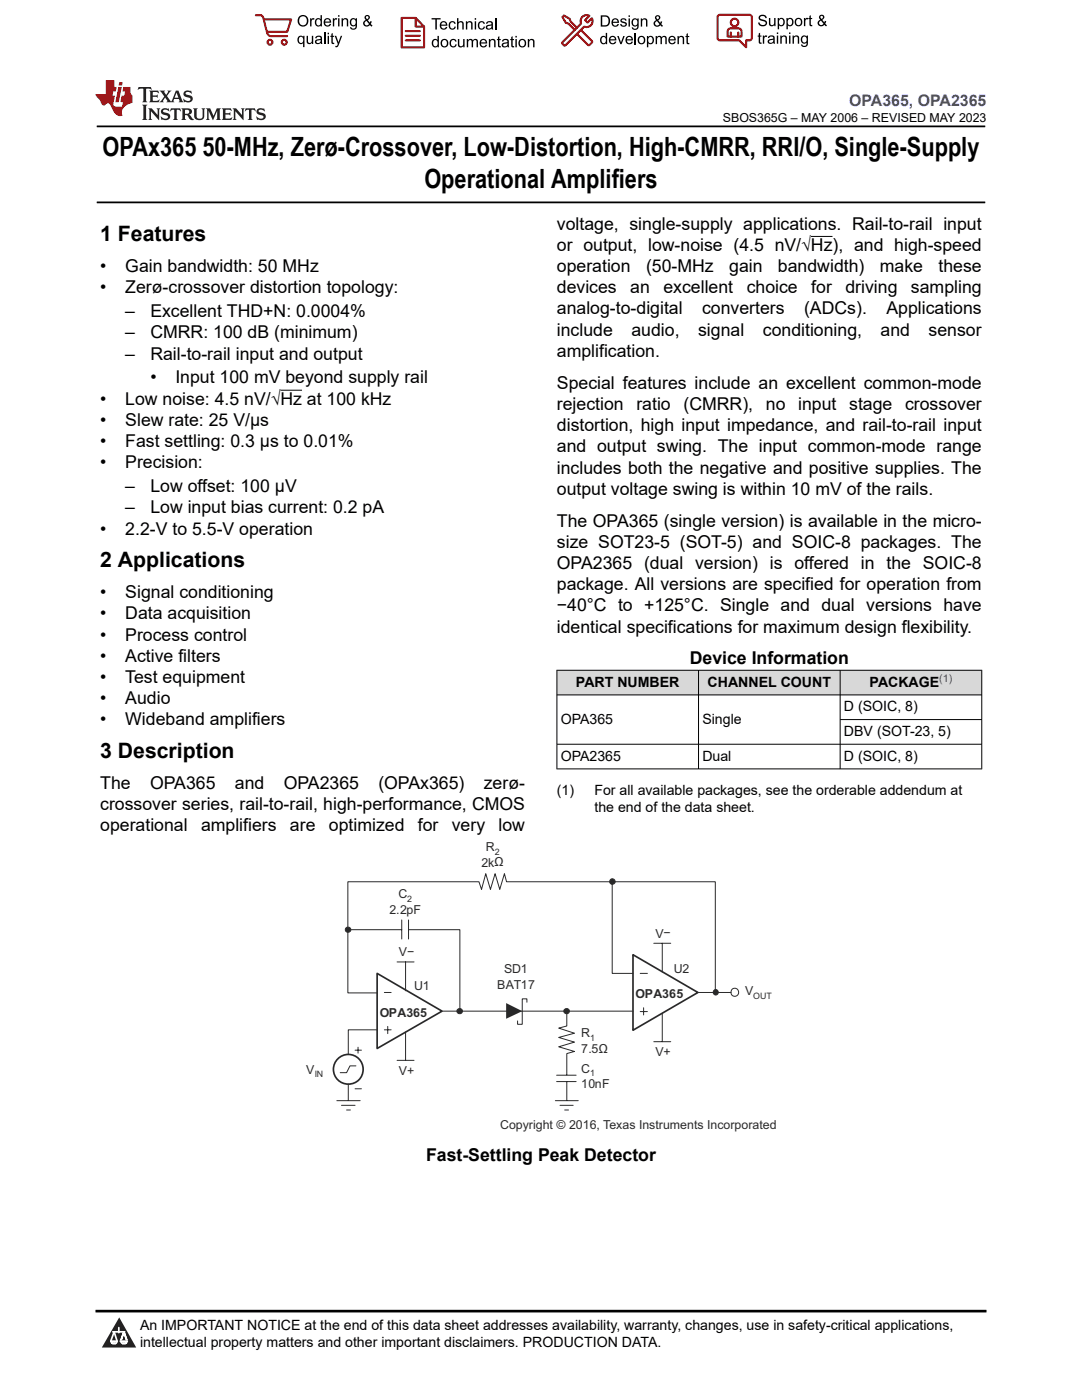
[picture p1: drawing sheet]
<svg xmlns="http://www.w3.org/2000/svg" width="216mm" height="279mm" viewBox="0 0 216 279" stroke-linecap="round" stroke-linejoin="round" font-family="sans-serif">
<path d="M19.3 25.2h177.3M19.3 40.4h177.3" fill="none" stroke="#000" stroke-width=".35"/>
<path d="M161.8 47.2h4.3M56 77.9h4.3" fill="none" stroke="#000" stroke-width=".2"/>
<g fill="#d8d8d8">
<path d="M111.1 133.8h84.8v4.9h-84.8z" fill-rule="evenodd"/>
<path d="M111.2 133.8h28.1v4.8h-28.1z" fill-rule="evenodd"/>
<path d="M139.4 133.8h28.2v4.8h-28.2z" fill-rule="evenodd"/>
<path d="M167.7 133.8h28.1v4.8h-28.1z" fill-rule="evenodd"/>
</g>
<path d="M111.1 133.8h84.9M111.1 138.7h84.9M111.1 133.7v19.8M139.4 133.7v19.8M167.6 133.7v19.8M195.9 133.7v19.8M111.1 148.5h84.9M111.1 153.4h84.9M167.6 143.6h28.4" fill="none" stroke="#000" stroke-width=".2"/>
<g fill="none" stroke="#2b292a" stroke-width=".2">
<path d="M79.2 192h3.4M80.9 192v5.7M130.5 188.2h3.3M132.1 188.2v5.8M142.7 198.1v-22.1h-41.6l-.4-1.6-1 3.1-.9-3.1-.9 3.1-1-3.1-.8 3.1-.5-1.5h-26.2v22.2h5.9M67.2 219.7h4.7M69.5 216.4v3.2M79.2 211.6h3.4M80.9 205.9v5.7M110.8 219.7h4.6M111.1 215.9h3.9M111.1 214.6h3.9"/>
<path d="M113.1 201.7v3.1l-1.6 .4 3.1 1-3.1 .8 3.1 1-3.1 .9 3.1 .9-1.5 .5v4.2M113.1 215.9v3.7M130.5 207.9h3.3M132.1 202.2v5.7M68.1 220.6h2.8M69.2 221.5h.7M111.7 220.6h2.7M112.7 221.5h.7"/>
<circle cx="146.6" cy="198" r=".8"/>
</g>
<circle cx="142.8" cy="198" r=".53" fill="#2b292a"/>
<circle cx="142.8" cy="198" r=".53" fill="none" stroke="#2b292a" stroke-width=".2"/>
<circle cx="122.2" cy="175.9" r=".55" fill="#2b292a"/>
<circle cx="122.2" cy="175.9" r=".55" fill="none" stroke="#2b292a" stroke-width=".2"/>
<circle cx="69.5" cy="185.6" r=".54" fill="#2b292a"/>
<circle cx="69.5" cy="185.6" r=".54" fill="none" stroke="#2b292a" stroke-width=".2"/>
<circle cx="113.1" cy="201.8" r=".54" fill="#2b292a"/>
<circle cx="113.1" cy="201.8" r=".54" fill="none" stroke="#2b292a" stroke-width=".2"/>
<circle cx="91.7" cy="201.8" r=".54" fill="#2b292a"/>
<g fill="none" stroke="#2b292a" stroke-width=".2">
<path d="M69.4 185.5h10.8M80.2 183.6v3.8M81.5 185.5h10.3v16.3M81.5 183.6v3.8M105.1 200v-.7h-.9v5.1h-.9v-.7"/>
<circle cx="91.7" cy="201.8" r=".54"/>
</g>
<path d="M101 200.2l3.2 1.6-3.2 1.5z" fill="#2b292a"/>
<g fill="none" stroke="#2b292a" stroke-width=".2">
<path d="M122.2 176v18.3h4.1M76.7 198.1h1.3M127.7 194.3h1.5M139.2 198.1h6.7M70.9 209.6h1.2M70.9 217.3h1.2M71 212.7h-1.2l-.6 1.4h-1.3M71.4 209v1.2M75.3 205.5h-5.8v4.9M76.7 205.5h1.3M77.4 204.8v1.5M88.3 201.8h38"/>
<path d="M127.7 201.9h1.5M128.4 201.1v1.5"/>
</g>
<g fill="none" stroke="#2b292a" stroke-width=".34">
<path d="M75.3 194.3l12.9 7.5-12.9 7.4zM126.3 190.5l13 7.6-13 7.5z"/>
<circle cx="69.5" cy="213.4" r="2.96"/>
</g>
<path d="M0 0h215.9v23.8h-215.9z" fill-rule="evenodd" fill="#fff"/>
<path d="M27.7 17.4l-.2 .6 .5-.3h.6v.1v2.2l-.2 .4h1l-.2-.4v-2.2v-.1h.5l.5 .3-.1-.6zM29.8 18.1l.2 .4v1.5l-.2 .4h1.9l.1-.6a1.08 1.08 0 0 1-1.3 .2v-.7h.6l.4 .2v-.6l-.4 .2h-.6v-.6l.2-.1a1 1 0 0 1 1 .2l-.1-.5zM31.8 18.1l1 1.1-1 1.2h.9l-.2-.2 .4-.7 .5 .7-.2 .2h1.6l-.2-.2 .1-.4h1l.1 .4-.1 .2h.9l-.2-.3-.8-2h-.5l-1 2.2-.8-1.1 .9-1.1h-.8l.2 .2-.5 .7-.3-.7 .1-.2zM35.2 18.5l.4 1h-.8zM36.8 18.2a.65 .65 0 0 0-.2 .7 .65 .65 0 0 0 .6 .5l.7 .2 .1 .2a.79 .79 0 0 1-.7 .4 .79 .79 0 0 1-.7-.5l.1 .7 .2-.1a.93 .93 0 0 0 1.1 .1 .93 .93 0 0 0 .4-1 1.46 1.46 0 0 0-1.2-.6l-.1-.3a1.09 1.09 0 0 1 1.2 .2l-.2-.6-.1 .1-.6-.2zM28.4 20.9l.2 .4v2.3l-.2 .3h1l-.2-.3v-2.3l.2-.4zM29.6 21.6l.2 .4v1.6l-.2 .3h.8l-.3-.3v-1.4l1.7 1.8v-2l.2-.4h-.8l.2 .2 .1 1.1-1.2-1.3zM32.3 21.8a.65 .65 0 0 0-.2 .7 .65 .65 0 0 0 .7 .4l.6 .2 .1 .2a.79 .79 0 0 1-.7 .4 .79 .79 0 0 1-.7-.5l.1 .7 .2-.1a.93 .93 0 0 0 1.1 .1 .93 .93 0 0 0 .4-.9 1.46 1.46 0 0 0-1.2-.6l-.1-.4a1.09 1.09 0 0 1 1.2 .2l-.2-.6-.1 .1-.6-.1zM34.1 21.6l-.1 .7a.63 .63 0 0 1 .7-.4l.1 1.7-.3 .3h1l-.2-.3v-1.7a.66 .66 0 0 1 .8 .4l-.1-.7zM36.2 21.6l.2 .4v1.6l-.2 .3h.9l-.2-.2v-.7h.5l.1 .2a.79 .79 0 0 0 1.2 .6l-1-.9a.61 .61 0 0 0 .6-.6 .61 .61 0 0 0-.5-.6zM36.9 21.9h.2a.47 .47 0 0 1 .5 .1 .47 .47 0 0 1 .1 .5l-.2 .2h-.6zM38.5 21.6l.2 .2a2.27 2.27 0 0 0 .4 2 1.04 1.04 0 0 0 1.7-.7v-1.3l.2-.2h-.8l.2 .4v1.1a.6 .6 0 0 1-.6 .6 .6 .6 0 0 1-.6-.6v-1.1l.3-.4zM41.1 21.6l.2 .4v1.6l-.2 .3h.7l-.2-.3v-1.5l.9 1.9 .8-1.9v1.5l-.2 .3h1l-.3-.3v-1.6l.3-.4h-.8l-.7 1.5-.7-1.5zM44.3 21.6l.2 .4v1.6l-.2 .3h1.9l.1-.5a1.09 1.09 0 0 1-1.3 .1v-.6h.6l.4 .1v-.6l-.4 .2h-.6v-.6l.2-.1a1.01 1.01 0 0 1 1 .3l-.1-.6zM46.4 21.6l.3 .4v1.6l-.3 .3h.8l-.2-.3v-1.4l1.6 1.8v-2l.2-.4h-.7l.2 .2v1.1l-1.2-1.3zM49 21.6l-.1 .7a.63 .63 0 0 1 .8-.4v1.7l-.3 .3h1l-.2-.3v-1.7a.66 .66 0 0 1 .8 .4l-.1-.7zM51.4 21.8a.65 .65 0 0 0-.2 .7 .65 .65 0 0 0 .6 .4l.6 .2 .2 .2a.79 .79 0 0 1-.8 .4 .79 .79 0 0 1-.6-.5l.1 .7 .2-.1a.93 .93 0 0 0 1 .1 .93 .93 0 0 0 .5-.9 1.46 1.46 0 0 0-1.3-.6l-.1-.4a1.09 1.09 0 0 1 1.3 .2l-.2-.6-.2 .1-.5-.1z" fill="#231f20"/>
<path d="M21.1 16v2.8h-2.1l.1 .3 .9 1a.95 .95 0 0 0 .9 .9 .59 .59 0 0 1 .6-.4 .59 .59 0 0 1 .5 .4l.4 .8a1.59 1.59 0 0 0 2.1 1.3 1.61 1.61 0 0 1 1-2.2l1-.4-.1-1.5a1.59 1.59 0 0 1-.4-1.6h-1.4l-.2 .9h.5l-.1 .8h-.5l-.2 1v.2l.4 .1-.2 .9h-.6a.73 .73 0 0 1-1.1-.7l.3-1.5h-.5l.2-.8h.5l.2-.9h-.5v-1.4zM23.6 17.4l-.6 3h.7l.6-3zM23.8 16.4l-.1 .7h.7l.1-.7z" fill="#ed1c24"/>
<g fill="#000">
<path d="M59.4 4.2a1.12 1.12 0 0 1 2.2 0 1.12 1.12 0 0 1-2.2 0zM59.9 3.5a.89 .89 0 0 0-.1 1.1 .89 .89 0 0 0 1.1 .4 .88 .88 0 0 0 .3-1.3 .88 .88 0 0 0-1.3-.2z" fill-rule="evenodd"/>
<path d="M59.5 7.3l.5-.2 .5 .3v-.3h.3v2.3h-.3v-.8a.74 .74 0 0 1-1 0 .74 .74 0 0 1-.1-1zM59.8 7.5a.57 .57 0 0 0-.2 .7 .57 .57 0 0 0 .8 .2 .57 .57 0 0 0 .1-.7 .57 .57 0 0 0-.7-.2z" fill-rule="evenodd"/>
<path d="M61.9 3.6h.2v.3l.2-.2 .3-.1 .2 .1-.1 .3a.36 .36 0 0 0-.5 0 .36 .36 0 0 0 0 .4v.9h-.3z" fill-rule="evenodd"/>
<path d="M61.2 7.1h.3v.9a.41 .41 0 0 0 .4 .6 .41 .41 0 0 0 .3-.6v-.9h.3v1.7h-.2v-.3a.58 .58 0 0 1-.7 .3 .58 .58 0 0 1-.4-.6z" fill-rule="evenodd"/>
<path d="M63 3.8l.5-.2 .5 .2v-.8h.2v2.3h-.2v-.2a.75 .75 0 0 1-1-.1 .75 .75 0 0 1-.1-1zM63.2 4a.57 .57 0 0 0-.1 .7 .57 .57 0 0 0 .8 .2 .57 .57 0 0 0 .1-.7 .57 .57 0 0 0-.8-.2z" fill-rule="evenodd"/>
<path d="M63 7.3a.74 .74 0 0 1 1-.1 .74 .74 0 0 1 .3 .9v.7h-.3v-.2a.57 .57 0 0 1-.8 .2 .57 .57 0 0 1-.2-.8l1-.3a.41 .41 0 0 0-.4-.4 .41 .41 0 0 0-.4 .4l-.3-.1zM63.2 8.2a.35 .35 0 0 0 .2 .5 .35 .35 0 0 0 .5-.3l.1-.4z" fill-rule="evenodd"/>
<path d="M65.4 6.5h.3v.3h-.3zM65.4 7.1h.3v1.7h-.3z" fill-rule="evenodd"/>
<path d="M64.8 3.8a.76 .76 0 0 1 .9-.1 .76 .76 0 0 1 .4 .8h-1.2a.47 .47 0 0 0 .3 .6 .47 .47 0 0 0 .6-.4l.3 .1a.82 .82 0 0 1-1.3 .3 .82 .82 0 0 1 0-1.3zM65 4l-.1 .3h.9l-.3-.4z" fill-rule="evenodd"/>
<path d="M66.4 3.6h.3v.3l.1-.2 .4-.1 .1 .1-.1 .3a.36 .36 0 0 0-.4 0 .36 .36 0 0 0-.1 .4v.9h-.3z" fill-rule="evenodd"/>
<path d="M66.1 6.7l.3-.1v.5h.3v.3h-.3v.9l.1 .2h.2v.3a.41 .41 0 0 1-.4-.1 .41 .41 0 0 1-.2-.4v-.9h-.2v-.3h.2z" fill-rule="evenodd"/>
<path d="M66.8 7.1h.3l.4 1.4 .5-1.4h.3l-.6 1.7a.57 .57 0 0 1-.8 .6v-.3a.37 .37 0 0 0 .5-.3z" fill-rule="evenodd"/>
<path d="M67.5 3h.2v.3h-.2zM67.5 3.6h.2v1.7h-.2z" fill-rule="evenodd"/>
<path d="M68.2 3.6h.2v.3a.58 .58 0 0 1 .7-.3 .58 .58 0 0 1 .4 .7v1h-.3v-1a.4 .4 0 0 0-.4-.5 .4 .4 0 0 0-.4 .6v.9h-.2z" fill-rule="evenodd"/>
<path d="M70 3.8l.5-.2 .5 .2v-.2h.2v1.5a.71 .71 0 0 1-.5 .8 .71 .71 0 0 1-.8-.5h.2a.46 .46 0 0 0 .6 .3 .46 .46 0 0 0 .3-.6 .78 .78 0 0 1-1.1-.2 .78 .78 0 0 1 .1-1.1zM70.2 4a.53 .53 0 0 0-.1 .8 .53 .53 0 0 0 .8 0 .54 .54 0 0 0 0-.7 .54 .54 0 0 0-.7-.1z" fill-rule="evenodd"/>
<path d="M72.9 3.1a.53 .53 0 0 1 .8 .1 .53 .53 0 0 1-.3 .8l.4 .5 .1-.3 .3 .1-.2 .5 .3 .3-.2 .2-.3-.3a.71 .71 0 0 1-1.2 .1 .71 .71 0 0 1 .4-1.1l-.3-.5zM73 3.5a.3 .3 0 0 0 .6 0 .3 .3 0 0 0-.6 0zM72.9 4.3a.45 .45 0 0 0 0 .7 .45 .45 0 0 0 .7-.2l-.5-.6z" fill-rule="evenodd"/>
<path d="M86.1 3.6h1.8v.3h-.7v2h-.3v-2h-.8z" fill-rule="evenodd"/>
<path d="M86.3 8l.5-.2 .5 .2v-.8h.3v2.2h-.3v-.2a.76 .76 0 0 1-1 0 .76 .76 0 0 1-.1-1zM86.6 8.1a.58 .58 0 0 0-.2 .8 .58 .58 0 0 0 .8 .2 .58 .58 0 0 0 .1-.8 .58 .58 0 0 0-.7-.2z" fill-rule="evenodd"/>
<path d="M88.2 7.9a.81 .81 0 0 1 1.1 .2 .81 .81 0 0 1-.2 1.1 .81 .81 0 0 1-1.1-.1l-.1-.8zM88.3 8.1a.57 .57 0 0 0 0 .9 .57 .57 0 0 0 .8 0 .57 .57 0 0 0 0-.8 .57 .57 0 0 0-.8-.1z" fill-rule="evenodd"/>
<path d="M88 4.4a.77 .77 0 0 1 .9-.1 .77 .77 0 0 1 .4 .8h-1.3a.48 .48 0 0 0 .4 .6 .48 .48 0 0 0 .6-.3h.3a.83 .83 0 0 1-1.3 .4 .83 .83 0 0 1 0-1.4zM88.2 4.6l-.2 .3h1l-.3-.4z" fill-rule="evenodd"/>
<path d="M89.7 4.4a.7 .7 0 0 1 1.2 .3l-.2 .1a.45 .45 0 0 0-.6-.3 .45 .45 0 0 0-.3 .6 .45 .45 0 0 0 .3 .6 .45 .45 0 0 0 .6-.4h.3a.76 .76 0 0 1-1.1 .6 .76 .76 0 0 1-.3-1.1z" fill-rule="evenodd"/>
<path d="M89.9 8a.7 .7 0 0 1 1.2 .3h-.3a.45 .45 0 0 0-.5-.3 .45 .45 0 0 0-.3 .6 .45 .45 0 0 0 .3 .6 .45 .45 0 0 0 .6-.4l.2 .1a.76 .76 0 0 1-1 .5 .76 .76 0 0 1-.4-1.1z" fill-rule="evenodd"/>
<path d="M91.2 3.6h.3v.8a.59 .59 0 0 1 .7-.2 .59 .59 0 0 1 .3 .7v1h-.2v-1a.4 .4 0 0 0-.5-.4 .4 .4 0 0 0-.3 .5v.9h-.3z" fill-rule="evenodd"/>
<path d="M91.4 7.8h.2v.9a.41 .41 0 0 0 .5 .5 .41 .41 0 0 0 .3-.5v-.9h.3v1.6h-.3v-.2a.58 .58 0 0 1-.7 .3 .58 .58 0 0 1-.3-.7z" fill-rule="evenodd"/>
<path d="M93 4.2h.2v.3a.59 .59 0 0 1 .7-.3 .59 .59 0 0 1 .4 .7v1h-.3v-1a.41 .41 0 0 0-.4-.5 .41 .41 0 0 0-.4 .6v.9h-.2z" fill-rule="evenodd"/>
<path d="M93.1 7.8h.3v.2a.56 .56 0 0 1 1 0 .54 .54 0 0 1 .6-.2 .54 .54 0 0 1 .4 .5v1.1h-.3v-1a.34 .34 0 0 0-.3-.4 .34 .34 0 0 0-.4 .3v1.1h-.3v-1a.38 .38 0 0 0-.5-.4 .38 .38 0 0 0-.2 .6v.8h-.3z" fill-rule="evenodd"/>
<path d="M94.7 3.6h.3v.3h-.3zM94.7 4.2h.3v1.7h-.3z" fill-rule="evenodd"/>
<path d="M95.5 4.4a.7 .7 0 0 1 1.3 .3l-.3 .1a.45 .45 0 0 0-.6-.3 .45 .45 0 0 0-.3 .6 .45 .45 0 0 0 .3 .6 .45 .45 0 0 0 .6-.4h.3a.76 .76 0 0 1-1.1 .6 .76 .76 0 0 1-.3-1.1z" fill-rule="evenodd"/>
<path d="M95.9 8a.77 .77 0 0 1 .9-.2 .77 .77 0 0 1 .4 .9h-1.2a.48 .48 0 0 0 .3 .5 .48 .48 0 0 0 .6-.3h.3a.83 .83 0 0 1-1.3 .4 .83 .83 0 0 1 0-1.3zM96.1 8.1l-.1 .4h.9l-.2-.5z" fill-rule="evenodd"/>
<path d="M97.5 7.8h.3v.2a.59 .59 0 0 1 .7-.2 .59 .59 0 0 1 .4 .6v1h-.3v-1a.41 .41 0 0 0-.5-.4 .41 .41 0 0 0-.3 .5v.9h-.3z" fill-rule="evenodd"/>
<path d="M97.1 4.4a.74 .74 0 0 1 1-.1 .74 .74 0 0 1 .3 .9v.7h-.3v-.2a.59 .59 0 0 1-.8 .2 .59 .59 0 0 1-.3-.8l1.1-.3a.42 .42 0 0 0-.4-.4 .42 .42 0 0 0-.5 .4l-.2-.1zM97.3 5.3a.36 .36 0 0 0 .2 .5 .36 .36 0 0 0 .5-.2l.1-.5z" fill-rule="evenodd"/>
<path d="M99.4 7.4l.2-.2v.6h.3v.2h-.3v1l.1 .2h.2l.1 .2a.41 .41 0 0 1-.5 0 .41 .41 0 0 1-.1-.4v-1h-.2v-.2h.2z" fill-rule="evenodd"/>
<path d="M100.3 8a.74 .74 0 0 1 .9-.2 .74 .74 0 0 1 .3 .9l.1 .7h-.3v-.2a.59 .59 0 0 1-.8 .3 .59 .59 0 0 1-.3-.8l1-.3a.42 .42 0 0 0-.3-.4 .42 .42 0 0 0-.5 .3h-.3zM100.5 8.8a.36 .36 0 0 0 .1 .5 .36 .36 0 0 0 .5-.2l.2-.5z" fill-rule="evenodd"/>
<path d="M102 7.4l.3-.2v.6h.3v.2h-.3v1l.1 .2h.2v.2a.41 .41 0 0 1-.5 0 .41 .41 0 0 1-.1-.4v-1h-.2v-.2h.2z" fill-rule="evenodd"/>
<path d="M102.8 7.2h.3v.3h-.3zM102.8 7.8h.3v1.6h-.3z" fill-rule="evenodd"/>
<path d="M103.7 7.9a.81 .81 0 0 1 1.1 .2 .81 .81 0 0 1-.1 1.1 .81 .81 0 0 1-1.2-.1v-.8zM103.9 8.1a.57 .57 0 0 0-.1 .9 .57 .57 0 0 0 .8 0 .57 .57 0 0 0 0-.8 .57 .57 0 0 0-.7-.1z" fill-rule="evenodd"/>
<path d="M105.3 7.8h.3v.2a.59 .59 0 0 1 .7-.2 .59 .59 0 0 1 .4 .6v1h-.3v-1a.41 .41 0 0 0-.5-.4 .41 .41 0 0 0-.3 .5v.9h-.3z" fill-rule="evenodd"/>
<path d="M119.9 3.1h.7a1.12 1.12 0 0 1 1.1 1.1 1.12 1.12 0 0 1-1 1.1h-.8zM120.2 3.3v1.7h.4a.86 .86 0 0 0 .8-.8 .86 .86 0 0 0-.8-.9z" fill-rule="evenodd"/>
<path d="M119.9 7.4l.5-.3 .5 .3v-.8h.2v2.2h-.2v-.2a.75 .75 0 0 1-1 0 .75 .75 0 0 1-.1-1zM120.1 7.5a.57 .57 0 0 0-.1 .8 .57 .57 0 0 0 .8 .2 .57 .57 0 0 0 .1-.8 .57 .57 0 0 0-.8-.2z" fill-rule="evenodd"/>
<path d="M121.7 7.4a.76 .76 0 0 1 .9-.2 .76 .76 0 0 1 .4 .9h-1.2a.47 .47 0 0 0 .3 .5 .47 .47 0 0 0 .6-.3h.3a.82 .82 0 0 1-1.3 .4 .82 .82 0 0 1 0-1.3zM121.9 7.5l-.1 .3h.9l-.3-.4z" fill-rule="evenodd"/>
<path d="M122.2 3.9a.76 .76 0 0 1 .9-.2 .76 .76 0 0 1 .4 .9h-1.2a.47 .47 0 0 0 .4 .5 .47 .47 0 0 0 .5-.3h.3a.82 .82 0 0 1-1.3 .4 .82 .82 0 0 1 0-1.3zM122.5 4l-.2 .3h.9l-.2-.4z" fill-rule="evenodd"/>
<path d="M123.9 3.8a.71 .71 0 0 1 1.1 .3h-.2a.32 .32 0 0 0-.4-.3 .32 .32 0 0 0-.3 .4h.1a.75 .75 0 0 1 .9 .8 .72 .72 0 0 1-.7 .3 .72 .72 0 0 1-.7-.5h.3a.36 .36 0 0 0 .4 .4 .36 .36 0 0 0 .3-.5 .8 .8 0 0 1-.9-.7z" fill-rule="evenodd"/>
<path d="M123.2 7.2h.3l.4 1.3 .5-1.3h.3l-.7 1.6h-.2z" fill-rule="evenodd"/>
<path d="M125.4 3.1h.3v.3h-.3zM125.4 3.7h.3v1.6h-.3z" fill-rule="evenodd"/>
<path d="M125 7.4a.76 .76 0 0 1 .9-.2 .76 .76 0 0 1 .4 .9h-1.2a.47 .47 0 0 0 .3 .5 .47 .47 0 0 0 .6-.3h.3a.82 .82 0 0 1-1.3 .4 .82 .82 0 0 1 0-1.3zM125.2 7.5l-.1 .3h.9l-.2-.4z" fill-rule="evenodd"/>
<path d="M126.2 3.9l.5-.3 .5 .3v-.2h.2v1.4a.71 .71 0 0 1-.5 .8 .71 .71 0 0 1-.8-.5l.2 .1a.46 .46 0 0 0 .6 .2 .46 .46 0 0 0 .3-.6 .78 .78 0 0 1-1.1-.1 .78 .78 0 0 1 .1-1.1zM126.4 4a.53 .53 0 0 0-.1 .8 .53 .53 0 0 0 .8 0 .54 .54 0 0 0 0-.7 .54 .54 0 0 0-.7-.1z" fill-rule="evenodd"/>
<path d="M127.5 7.3a.8 .8 0 0 1 1.1 .2 .8 .8 0 0 1-.1 1.1 .8 .8 0 0 1-1.2-.1v-.8zM127.7 7.5a.56 .56 0 0 0-.1 .9 .56 .56 0 0 0 .8-.1 .56 .56 0 0 0 0-.7 .56 .56 0 0 0-.7-.1z" fill-rule="evenodd"/>
<path d="M127.9 3.7h.2v.2a.58 .58 0 0 1 .7-.2 .58 .58 0 0 1 .4 .6v1h-.3v-1a.4 .4 0 0 0-.4-.4 .4 .4 0 0 0-.4 .5v.9h-.2z" fill-rule="evenodd"/>
<path d="M129.1 7.2h.2v.2a.72 .72 0 0 1 1-.1 .72 .72 0 0 1 .2 1 .64 .64 0 0 1-.5 .5 .64 .64 0 0 1-.6-.2v.8h-.3zM129.5 7.5a.56 .56 0 0 0-.2 .8 .56 .56 0 0 0 .8 .2 .56 .56 0 0 0 .1-.8 .56 .56 0 0 0-.7-.2z" fill-rule="evenodd"/>
<path d="M130.8 7.2h.3v.2a.55 .55 0 0 1 .9 0 .53 .53 0 0 1 .6-.3 .53 .53 0 0 1 .4 .6v1.1h-.2v-1a.34 .34 0 0 0-.3-.4 .34 .34 0 0 0-.4 .3v1.1h-.3v-1a.37 .37 0 0 0-.5-.4 .37 .37 0 0 0-.2 .6v.8h-.3z" fill-rule="evenodd"/>
<path d="M130.8 3.2a.53 .53 0 0 1 .9 .1 .53 .53 0 0 1-.4 .8l.4 .5 .2-.4 .2 .1-.2 .5 .4 .3-.2 .3-.3-.4a.71 .71 0 0 1-1.2 .1 .71 .71 0 0 1 .3-1.1l-.2-.5zM130.9 3.6a.3 .3 0 0 0 .6 0 .3 .3 0 0 0-.6 0zM130.9 4.3a.45 .45 0 0 0 0 .7 .45 .45 0 0 0 .7-.2l-.5-.6z" fill-rule="evenodd"/>
<path d="M133.6 7.4a.76 .76 0 0 1 .9-.2 .76 .76 0 0 1 .3 .9h-1.2a.47 .47 0 0 0 .4 .5 .47 .47 0 0 0 .6-.3h.2a.82 .82 0 0 1-1.2 .4 .82 .82 0 0 1 0-1.3zM133.8 7.5l-.2 .3h1l-.3-.4z" fill-rule="evenodd"/>
<path d="M135.2 7.2h.2v.2a.58 .58 0 0 1 .7-.2 .58 .58 0 0 1 .4 .6v1h-.3v-1a.4 .4 0 0 0-.4-.4 .4 .4 0 0 0-.3 .5v.9h-.3z" fill-rule="evenodd"/>
<path d="M137 6.8l.3-.2v.6h.2v.2h-.2v1v.2h.2l.1 .2a.41 .41 0 0 1-.5 0 .41 .41 0 0 1-.1-.5v-.9h-.2v-.2h.2z" fill-rule="evenodd"/>
<path d="M151.6 3.1a.88 .88 0 0 1 1.4 .5h-.3a.49 .49 0 0 0-.5-.5 .49 .49 0 0 0-.5 .6l.1 .1a1.06 1.06 0 0 1 1.2 1 .95 .95 0 0 1-.9 .4 .95 .95 0 0 1-.8-.7h.3a.58 .58 0 0 0 .6 .5 .58 .58 0 0 0 .5-.6l-.2-.1a.95 .95 0 0 1-1.1-.9z" fill-rule="evenodd"/>
<path d="M151.4 6.7l.3-.2v.6h.2v.2h-.2v1v.2h.2l.1 .2a.41 .41 0 0 1-.5 0 .41 .41 0 0 1-.1-.5v-.9h-.2v-.2h.2z" fill-rule="evenodd"/>
<path d="M152.2 7.1h.3v.2l.1-.2h.4h.1l-.1 .3a.36 .36 0 0 0-.4 0 .36 .36 0 0 0-.1 .5v.8h-.3z" fill-rule="evenodd"/>
<path d="M153.3 7.3a.74 .74 0 0 1 1-.2 .74 .74 0 0 1 .3 .9l.1 .7h-.3l-.1-.2a.57 .57 0 0 1-.8 .3 .57 .57 0 0 1-.1-.9l.9-.2a.41 .41 0 0 0-.4-.4 .41 .41 0 0 0-.4 .3h-.3zM153.5 8.1a.35 .35 0 0 0 .2 .5 .35 .35 0 0 0 .5-.2l.1-.5z" fill-rule="evenodd"/>
<path d="M153.4 3.6h.3v.9a.41 .41 0 0 0 .4 .5 .41 .41 0 0 0 .4-.5v-.9h.2v1.6h-.2v-.2a.58 .58 0 0 1-.7 .2 .58 .58 0 0 1-.4-.6z" fill-rule="evenodd"/>
<path d="M155 6.5h.3v.3h-.3zM155 7.1h.3v1.6h-.3z" fill-rule="evenodd"/>
<path d="M155.2 3.6h.2v.2a.72 .72 0 0 1 1-.1 .72 .72 0 0 1 .2 1 .64 .64 0 0 1-.5 .5 .64 .64 0 0 1-.6-.2v.8h-.3zM155.6 3.9a.56 .56 0 0 0-.2 .8 .56 .56 0 0 0 .8 .2 .56 .56 0 0 0 .1-.8 .56 .56 0 0 0-.7-.2z" fill-rule="evenodd"/>
<path d="M155.7 7.1h.3v.2a.58 .58 0 0 1 .7-.2 .58 .58 0 0 1 .3 .6v1h-.3v-1a.4 .4 0 0 0-.4-.4 .4 .4 0 0 0-.3 .5v.9h-.3z" fill-rule="evenodd"/>
<path d="M156.9 3.6h.3v.2a.72 .72 0 0 1 .9-.1 .72 .72 0 0 1 .2 1 .64 .64 0 0 1-.4 .5 .64 .64 0 0 1-.7-.2v.8h-.3zM157.3 3.9a.56 .56 0 0 0-.1 .8 .56 .56 0 0 0 .7 .2 .56 .56 0 0 0 .2-.8 .56 .56 0 0 0-.8-.2z" fill-rule="evenodd"/>
<path d="M157.4 6.5h.3v.3h-.3zM157.4 7.1h.3v1.6h-.3z" fill-rule="evenodd"/>
<path d="M158.1 7.1h.3v.2a.58 .58 0 0 1 .7-.2 .58 .58 0 0 1 .4 .6v1h-.3v-1a.4 .4 0 0 0-.5-.4 .4 .4 0 0 0-.3 .5v.9h-.3z" fill-rule="evenodd"/>
<path d="M158.8 3.7a.8 .8 0 0 1 1.1 .2 .8 .8 0 0 1-.1 1.1 .8 .8 0 0 1-1.1-.1l-.1-.8zM159 3.9a.56 .56 0 0 0-.1 .9 .56 .56 0 0 0 .9 0 .56 .56 0 0 0-.1-.8 .56 .56 0 0 0-.7-.1z" fill-rule="evenodd"/>
<path d="M160 7.3l.5-.2 .5 .2v-.2h.2v1.4a.71 .71 0 0 1-.5 .9 .71 .71 0 0 1-.9-.5h.3a.46 .46 0 0 0 .6 .2 .46 .46 0 0 0 .2-.6 .78 .78 0 0 1-1-.1 .78 .78 0 0 1 .1-1.1zM160.2 7.4a.53 .53 0 0 0-.1 .8 .53 .53 0 0 0 .8 0 .54 .54 0 0 0 0-.7 .54 .54 0 0 0-.7-.1z" fill-rule="evenodd"/>
<path d="M160.4 3.6h.3v.2l.1-.2h.4h.1l-.1 .3a.36 .36 0 0 0-.4 0 .36 .36 0 0 0-.1 .5v.8h-.3z" fill-rule="evenodd"/>
<path d="M161.5 3.2l.3-.2v.6h.3v.2h-.3v1v.2h.3v.2a.41 .41 0 0 1-.5 0 .41 .41 0 0 1-.1-.5v-.9h-.2v-.2h.2z" fill-rule="evenodd"/>
<path d="M163.6 3.1a.53 .53 0 0 1 .8 .1 .53 .53 0 0 1-.3 .8l.4 .5 .1-.3h.3l-.2 .5 .3 .3-.2 .3-.3-.3a.71 .71 0 0 1-1.2 .1 .71 .71 0 0 1 .4-1.2l-.3-.5zM163.7 3.5a.3 .3 0 0 0 .5 0 .3 .3 0 0 0-.5 0zM163.6 4.2a.45 .45 0 0 0 0 .8 .45 .45 0 0 0 .7-.3l-.5-.6z" fill-rule="evenodd"/>
</g>
<path d="M64.8 6.5v2.3M98.9 3.6v2.3M126.8 6.6v2.2" fill="none" stroke="#000" stroke-width=".28"/>
<g fill="none" stroke="#de0000" stroke-width=".42">
<path d="M51.1 3l1 .1a1.4 1.4 0 0 1 .6 1.2l.7 2.5a.95 .95 0 0 0 1.1 .4h2.8M52.7 3.9h5.4l-.8 2.4h-4M80.1 3.6h2.8v1.7h1.7v4.2h-4.5zM81 7.1h2.8M81 6.2h2.8M81 8.1h2.8M82.9 3.6l1.7 1.7M115.1 5.5l-1.3-1.2-.1-.5-1.2-.7-.3 .3 .7 1.1 .5 .2 1.3 1.3M115.9 6l2.2 2.2v.3l-.5 .5h-.3l-2.2-2.2zM115.9 6l.7-.7a1.19 1.19 0 0 0 1.3-.3 1.19 1.19 0 0 0 .2-1.4l-.9 .9-.4-.5 .8-.8a1.19 1.19 0 0 0-1.4 .1 1.19 1.19 0 0 0-.2 1.4l-3.8 3.7v.3l.3 .3h.3l2.3-2.2M143.2 3.2l.4-.2h6l.4 .2v4.4l-.2 .4-.9 .1v1.3l-1.4-1.3h-3.9l-.4-.3zM145.4 5.8l.4-.1h1.6a.61 .61 0 0 1 .6 .6v1h-2.8v-1z"/>
<path d="M145.8 6.5v.8M147.3 6.5v.8"/>
<circle cx="53.9" cy="8.4" r=".49"/>
<circle cx="56.7" cy="8.4" r=".49"/>
<circle cx="146.6" cy="4.5" r=".75"/>
</g>
<path d="M0 261.4h215.9v18h-215.9z" fill-rule="evenodd" fill="#fff"/>
<path d="M23.8 262.9l3.4 6h-6.9z" fill="#231f20"/>
<path d="M22.1 267.7h1.3l-.4 .5h-.3a.55 .55 0 0 1-.6-.5z" fill-rule="evenodd" fill="#fff"/>
<path d="M22.1 267.7h1.3l-.4 .5h-.3a.55 .55 0 0 1-.6-.5z" fill="none" stroke="#231f20" stroke-width=".34"/>
<path d="M22.1 267.7h1.3l-.4 .5h-.5zM22.6 265.8h.1M22.6 265.8h2.3zM23.7 265.9h.1M23.7 264.9v1zM24 267.7h.1" fill="none" stroke="#fff" stroke-width=".34"/>
<path d="M24.7 265.8l-.7 1.9z" fill="#fff"/>
<path d="M24.7 265.8l-.7 1.9z" fill="none" stroke="#fff" stroke-width=".34"/>
<path d="M24.7 265.8l.7 1.9z" fill="#fff"/>
<path d="M22.8 265.8l-.7 1.9zM22.8 265.8l.6 1.9zM24.7 265.8l.7 1.9zM25.3 267.7h.1" fill="none" stroke="#fff" stroke-width=".34"/>
<path d="M24.1 267.7h1.3a.65 .65 0 0 1-.6 .5 .65 .65 0 0 1-.7-.5z" fill-rule="evenodd" fill="#fff"/>
<path d="M24.1 267.7h1.3a.65 .65 0 0 1-.6 .5 .65 .65 0 0 1-.7-.5z" fill="none" stroke="#231f20" stroke-width=".34"/>
<path d="M24 267.7h.1M24.1 267.7h1.3l-.4 .5h-.5z" fill="none" stroke="#fff" stroke-width=".34"/>
<path d="M19 261.7h177.8" fill="none" stroke="#000" stroke-width=".53"/>
<g font-size="5.3">
<text x="20.5" y="31.2">OPAx365 50-MHz, Zerø-Crossover, Low-Distortion, High-CMRR, RRI/O, Single-Supply</text>
<text x="84.7" y="37.5">Operational Amplifiers</text>
</g>
<g font-size="4.2">
<text x="20" y="48.1">1 Features</text>
<text x="20" y="113.2">2 Applications</text>
<text x="20" y="151.3">3 Description</text>
</g>
<g font-size="3.5">
<text x="111.1" y="45.8">voltage, single-supply applications. Rail-to-rail input</text>
<text x="111.1" y="50.1">or output, low-noise (4.5 nV/√Hz), and high-speed</text>
<text x="20" y="54.3">•</text>
<text x="20" y="58.5">•</text>
<text x="25" y="54.3">Gain bandwidth: 50 MHz</text>
<text x="25" y="58.5">Zerø-crossover distortion topology:</text>
<text x="111.1" y="58.5">devices</text>
<text x="111.1" y="54.3">operation</text>
<text x="125.8" y="58.5">an</text>
<text x="128.9" y="54.3">(50-MHz</text>
<text x="132.4" y="58.5">excellent</text>
<text x="145.5" y="54.3">gain</text>
<text x="149" y="58.5">choice</text>
<text x="155.2" y="54.3">bandwidth)</text>
<text x="161.9" y="58.5">for</text>
<text x="168.7" y="58.5">driving</text>
<text x="175.6" y="54.3">make</text>
<text x="181.8" y="58.5">sampling</text>
<text x="187.3" y="54.3">these</text>
<text x="25" y="63.3">–</text>
<text x="30" y="63.3">Excellent THD+N: 0.0004%</text>
<text x="111.1" y="62.8">analog-to-digital</text>
<text x="140.1" y="62.8">converters</text>
<text x="160.5" y="62.8">(ADCs).</text>
<text x="176.9" y="62.8">Applications</text>
<text x="25" y="67.5">–</text>
<text x="25" y="71.7">–</text>
<text x="30" y="67.5">CMRR: 100 dB (minimum)</text>
<text x="30" y="71.7">Rail-to-rail input and output</text>
<text x="111.1" y="67">include</text>
<text x="111.1" y="71.2">amplification.</text>
<text x="126" y="67">audio,</text>
<text x="139.3" y="67">signal</text>
<text x="152.2" y="67">conditioning,</text>
<text x="175.7" y="67">and</text>
<text x="185.3" y="67">sensor</text>
<text x="30" y="76.5">•</text>
<text x="35" y="76.5">Input 100 mV beyond supply rail</text>
<text x="111.1" y="77.6">Special features include an excellent common-mode</text>
<text x="20" y="80.7">•</text>
<text x="25" y="80.7">Low noise: 4.5 nV/√Hz at 100 kHz</text>
<text x="111.1" y="81.8">rejection</text>
<text x="127" y="81.8">ratio</text>
<text x="136.4" y="81.8">(CMRR),</text>
<text x="152.8" y="81.8">no</text>
<text x="159.3" y="81.8">input</text>
<text x="169.4" y="81.8">stage</text>
<text x="180.6" y="81.8">crossover</text>
<text x="20" y="85">•</text>
<text x="20" y="89.2">•</text>
<text x="25" y="85">Slew rate: 25 V/µs</text>
<text x="25" y="89.2">Fast settling: 0.3 μs to 0.01%</text>
<text x="111.1" y="86">distortion, high input impedance, and rail-to-rail input</text>
<text x="20" y="93.4">•</text>
<text x="25" y="93.4">Precision:</text>
<text x="111.1" y="94.5">includes both the negative and positive supplies. The</text>
<text x="111.1" y="90.3">and output swing. The input common-mode range</text>
<text x="25" y="98.2">–</text>
<text x="30" y="98.2">Low offset: 100 µV</text>
<text x="111.1" y="98.7">output voltage swing is within 10 mV of the rails.</text>
<text x="20" y="106.7">•</text>
<text x="25" y="102.4">–</text>
<text x="25" y="106.7">2.2-V to 5.5-V operation</text>
<text x="30" y="102.4">Low input bias current: 0.2 pA</text>
<text x="111.1" y="105.1">The OPA365 (single version) is available in the micro-</text>
<text x="111.1" y="113.6">OPA2365 (dual version) is offered in the SOIC-8</text>
<text x="111.1" y="109.3">size SOT23-5 (SOT-5) and SOIC-8 packages. The</text>
<text x="20" y="119.4">•</text>
<text x="25" y="119.4">Signal conditioning</text>
<text x="111.1" y="117.8">package. All versions are specified for operation from</text>
<text x="20" y="123.6">•</text>
<text x="25" y="123.6">Data acquisition</text>
<text x="111.1" y="122">−40°C to +125°C. Single and dual versions have</text>
<text x="20" y="127.8">•</text>
<text x="25" y="127.8">Process control</text>
<text x="111.1" y="126.3">identical specifications for maximum design flexibility.</text>
<text x="20" y="132.1">•</text>
<text x="20" y="136.3">•</text>
<text x="25" y="132.1">Active filters</text>
<text x="25" y="136.3">Test equipment</text>
<text x="137.6" y="132.6">Device Information</text>
<text x="20" y="140.5">•</text>
<text x="25" y="140.5">Audio</text>
<text x="20" y="144.8">•</text>
<text x="25" y="144.8">Wideband amplifiers</text>
<text x="20" y="157.5">The</text>
<text x="20" y="161.7">crossover series, rail-to-rail, high-performance, CMOS</text>
<text x="29.9" y="157.5">OPA365</text>
<text x="46.9" y="157.5">and</text>
<text x="56.6" y="157.5">OPA2365</text>
<text x="75.5" y="157.5">(OPAx365)</text>
<text x="96.5" y="157.5">zerø-</text>
<text x="20" y="165.9">operational</text>
<text x="40.1" y="165.9">amplifiers</text>
<text x="57.9" y="165.9">are</text>
<text x="65.6" y="165.9">optimized</text>
<text x="83.4" y="165.9">for</text>
<text x="90.2" y="165.9">very</text>
<text x="99.5" y="165.9">low</text>
<text x="85" y="231.8">Fast-Settling Peak Detector</text>
</g>
<text font-size="3.2" fill="#00f" x="169.4" y="21.1">OPA365, OPA2365</text>
<g font-size="2.8">
<text x="114.9" y="137">PART NUMBER</text>
<text x="141.2" y="137">CHANNEL COUNT</text>
<text x="173.5" y="137">PACKAGE</text>
<text x="168.4" y="142">D (SOIC, 8)</text>
<text x="111.9" y="144.4">OPA365</text>
<text x="140.2" y="144.4">Single</text>
<text x="168.4" y="146.9">DBV (SOT-23, 5)</text>
<text x="111.9" y="151.8">OPA2365</text>
<text x="140.2" y="151.8">Dual</text>
<text x="168.4" y="151.8">D (SOIC, 8)</text>
<text x="111.1" y="158.6">(1)</text>
<text x="118.6" y="158.6">For all available packages, see the orderable addendum at</text>
<text x="118.6" y="162">the end of the data sheet.</text>
<text x="27.9" y="265.5">An IMPORTANT NOTICE at the end of this data sheet addresses availability, warranty, changes, use in safety-critical applications,</text>
<text x="27.9" y="268.9">intellectual property matters and other important disclaimers. PRODUCTION DATA.</text>
</g>
<text font-size="2.5" x="144.2" y="24.3">SBOS365G – MAY 2006 – REVISED MAY 2023</text>
<g font-size="2.5" fill="#2b292a">
<text x="96.1" y="173">2kΩ</text>
<text x="96.9" y="169.9">R</text>
<text x="79.5" y="179.2">C</text>
<text x="77.7" y="182.3">2.2pF</text>
<text x="79.6" y="190.9">V−</text>
<text x="130.8" y="187.1">V−</text>
<text x="82.6" y="197.5">U1</text>
<text x="99.2" y="197.4">BAT17</text>
<text x="100.6" y="194.3">SD1</text>
<text x="134.4" y="194.2">U2</text>
<text x="75.8" y="202.9">OPA365</text>
<text x="126.8" y="199.1">OPA365</text>
<text x="148.7" y="198.6">V</text>
<text x="116" y="207">R</text>
<text x="61.1" y="214.2">V</text>
<text x="79.6" y="214.6">V+</text>
<text x="116" y="210.2">7.5Ω</text>
<text x="116" y="214.1">C</text>
<text x="130.8" y="210.8">V+</text>
<text x="116" y="217.2">10nF</text>
<text x="99.8" y="225.3">Copyright © 2016, Texas Instruments Incorporated</text>
</g>
<text font-size="2.1" fill="#00f" x="187.4" y="136.1">(1)</text>
<g font-size="1.8" fill="#2b292a">
<text x="98.7" y="170.5">2</text>
<text x="81.3" y="179.9">2</text>
<text x="150.3" y="199.3">OUT</text>
<text x="117.8" y="207.7">1</text>
<text x="62.8" y="214.9">IN</text>
<text x="117.8" y="214.7">1</text>
</g>
</svg>
